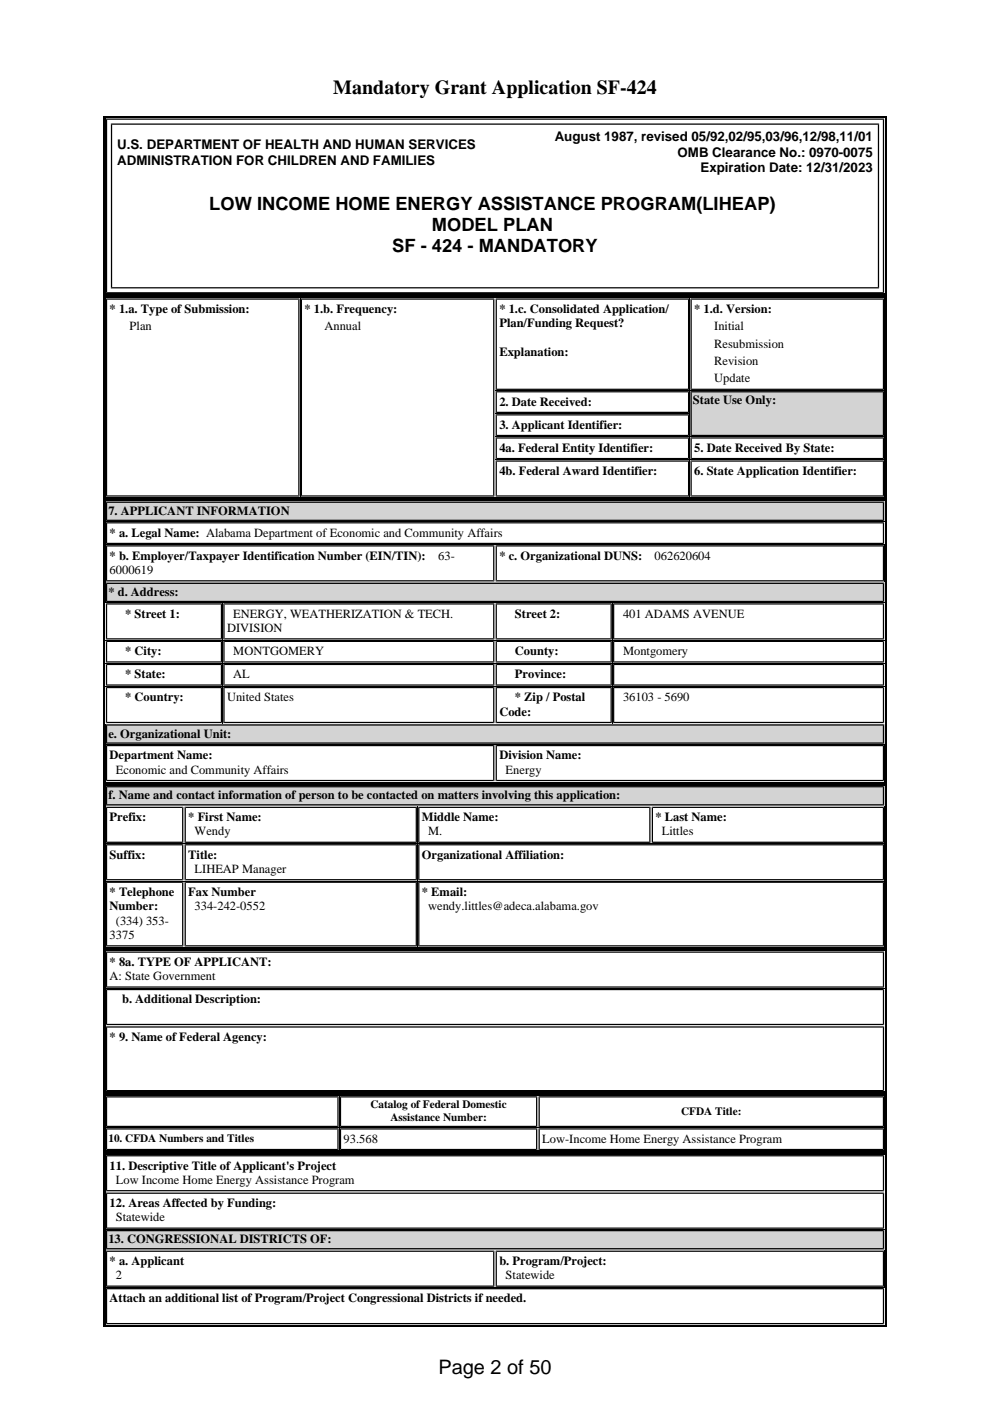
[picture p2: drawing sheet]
<svg xmlns="http://www.w3.org/2000/svg" width="210mm" height="297mm" viewBox="0 0 210 297" stroke-linecap="round" stroke-linejoin="round" font-family="sans-serif">
<path d="M21.9 24.6h166.1v38.1h-166.1z" fill="#000"/>
<path d="M21.9 24.7h166.1M22.1 24.6v38.1M187.8 24.6v38.1M21.9 62.6h166.1" fill="none" stroke="#000" stroke-width=".26"/>
<path d="M22.5 25.1h164.9v37.1h-164.9z" fill="#fff"/>
<path d="M22.5 25.3h164.9M22.6 25.1v37.1M23.5 26.3h162.9M23.6 26.2v35M186.3 26.2v35M187.3 25.1v37.1M21.9 62.9h166.1M22.1 62.7v43.1M22.5 62.1h164.9M23.5 61h162.9M187.8 62.7v43.1M21.9 105.7h166.1" fill="none" stroke="#000" stroke-width=".26"/>
<path d="M21.9 62.7h166.1v43.1h-166.1z" fill="#000"/>
<path d="M105.1 63.3h41v19.4h-41z" fill="#fff"/>
<path d="M105.1 63.4h41M105.2 63.3v19.4M146 63.3v19.4M105.1 82.5h41" fill="none" stroke="#000" stroke-width=".26"/>
<path d="M146.4 63.3h41v19.4h-41z" fill="#fff"/>
<path d="M146.4 63.4h41M146.5 63.3v19.4M187.3 63.3v19.4M146.4 82.5h41" fill="none" stroke="#000" stroke-width=".26"/>
<path d="M105.1 82.9h41v4.7h-41z" fill="#fff"/>
<path d="M105.1 83.1h41M105.1 87.4h41M105.2 82.9v4.7M146 82.9v4.7" fill="none" stroke="#000" stroke-width=".26"/>
<path d="M105.1 87.8h41v4.7h-41z" fill="#fff"/>
<path d="M105.1 88h41M105.1 92.3h41M105.2 87.8v4.7M146 87.8v4.7" fill="none" stroke="#000" stroke-width=".26"/>
<path d="M146.4 82.9h41v9.6h-41z" fill="#d3d3d3"/>
<path d="M146.4 83.1h41M146.4 92.3h41M146.5 82.9v9.6M187.3 82.9v9.6" fill="none" stroke="#000" stroke-width=".26"/>
<path d="M105.1 92.7h41v4.7h-41z" fill="#fff"/>
<path d="M105.1 92.9h41M105.1 97.2h41M105.2 92.7v4.7M146 92.7v4.7" fill="none" stroke="#000" stroke-width=".26"/>
<path d="M146.4 92.7h41v4.7h-41z" fill="#fff"/>
<path d="M146.4 92.9h41M146.4 97.2h41M146.5 92.7v4.7M187.3 92.7v4.7" fill="none" stroke="#000" stroke-width=".26"/>
<path d="M105.1 97.6h41v7.7h-41z" fill="#fff"/>
<path d="M105.1 97.7h41M105.2 97.6v7.7M146 97.6v7.7M105.1 105.2h41" fill="none" stroke="#000" stroke-width=".26"/>
<path d="M146.4 97.6h41v7.7h-41z" fill="#fff"/>
<path d="M146.4 97.7h41M146.5 97.6v7.7M187.3 97.6v7.7M146.4 105.2h41" fill="none" stroke="#000" stroke-width=".26"/>
<path d="M22.5 63.3h41v42h-41z" fill="#fff"/>
<path d="M22.5 63.4h41M22.6 63.3v42M63.4 63.3v42M22.5 105.2h41" fill="none" stroke="#000" stroke-width=".26"/>
<path d="M63.8 63.3h41v42h-41z" fill="#fff"/>
<path d="M63.8 63.4h41M63.9 63.3v42M104.7 63.3v42M21.9 106h166.1M22.1 105.8v60.3M63.8 105.2h41M187.8 105.8v60.3M21.9 166h166.1" fill="none" stroke="#000" stroke-width=".26"/>
<path d="M21.9 105.8h166.1v60.3h-166.1z" fill="#000"/>
<path d="M22.5 106.3h164.9v4.2h-164.9z" fill="#d3d3d3"/>
<path d="M22.5 106.5h164.9M22.5 110.3h164.9M22.6 106.3v4.2M187.3 106.3v4.2" fill="none" stroke="#000" stroke-width=".26"/>
<path d="M22.5 110.7h164.9v4.6h-164.9z" fill="#fff"/>
<path d="M22.5 110.8h164.9M22.5 115.2h164.9M22.6 110.7v4.6M187.3 110.7v4.6" fill="none" stroke="#000" stroke-width=".26"/>
<path d="M22.5 115.6h82.3v7.7h-82.3z" fill="#fff"/>
<path d="M22.5 115.7h82.3M22.6 115.6v7.7M104.7 115.6v7.7M22.5 123.1h82.3" fill="none" stroke="#000" stroke-width=".26"/>
<path d="M105.1 115.6h82.4v7.7h-82.4z" fill="#fff"/>
<path d="M105.1 115.7h82.3M105.2 115.6v7.7M187.3 115.6v7.7M105.1 123.1h82.3" fill="none" stroke="#000" stroke-width=".26"/>
<path d="M22.5 123.5h164.9v4.1h-164.9z" fill="#d3d3d3"/>
<path d="M22.5 123.7h164.9M22.5 127.5h164.9M22.6 123.5v4.1M187.3 123.5v4.1" fill="none" stroke="#000" stroke-width=".26"/>
<path d="M22.5 127.9h24.6v7.7h-24.6z" fill="#fff"/>
<path d="M22.5 128h24.6M22.5 135.5h24.6M22.6 127.9v7.7M47 127.9v7.7" fill="none" stroke="#000" stroke-width=".26"/>
<path d="M47.3 127.9h57.5v7.7h-57.5z" fill="#fff"/>
<path d="M47.3 128h57.5M47.3 135.5h57.5M47.5 127.9v7.7M104.7 127.9v7.7" fill="none" stroke="#000" stroke-width=".26"/>
<path d="M105.1 127.9h24.6v7.7h-24.6z" fill="#fff"/>
<path d="M105.1 128h24.6M105.1 135.5h24.6M105.2 127.9v7.7M129.6 127.9v7.7" fill="none" stroke="#000" stroke-width=".26"/>
<path d="M130 127.9h57.4v7.7h-57.4z" fill="#fff"/>
<path d="M130 128h57.4M130 135.5h57.4M130.1 127.9v7.7M187.3 127.9v7.7" fill="none" stroke="#000" stroke-width=".26"/>
<path d="M22.5 135.8h24.6v4.7h-24.6z" fill="#fff"/>
<path d="M22.5 136h24.6M22.6 135.9v4.6M47 135.9v4.6M22.5 140.3h24.6" fill="none" stroke="#000" stroke-width=".26"/>
<path d="M47.3 135.8h57.5v4.7h-57.5z" fill="#fff"/>
<path d="M47.3 136h57.5M47.5 135.9v4.6M104.7 135.9v4.6M47.3 140.3h57.5" fill="none" stroke="#000" stroke-width=".26"/>
<path d="M105.1 135.8h24.6v4.7h-24.6z" fill="#fff"/>
<path d="M105.1 136h24.6M105.2 135.9v4.6M129.6 135.9v4.6M105.1 140.3h24.6" fill="none" stroke="#000" stroke-width=".26"/>
<path d="M130 135.8h57.4v4.7h-57.4z" fill="#fff"/>
<path d="M130 136h57.4M130.1 135.9v4.6M187.3 135.9v4.6M130 140.3h57.4" fill="none" stroke="#000" stroke-width=".26"/>
<path d="M22.5 140.7h24.6v4.7h-24.6z" fill="#fff"/>
<path d="M22.5 140.9h24.6M22.5 145.2h24.6M22.6 140.7v4.7M47 140.7v4.7" fill="none" stroke="#000" stroke-width=".26"/>
<path d="M47.3 140.7h57.5v4.7h-57.5z" fill="#fff"/>
<path d="M47.3 140.9h57.5M47.3 145.2h57.5M47.5 140.7v4.7M104.7 140.7v4.7" fill="none" stroke="#000" stroke-width=".26"/>
<path d="M105.1 140.7h24.6v4.7h-24.6z" fill="#fff"/>
<path d="M105.1 140.9h24.6M105.1 145.2h24.6M105.2 140.7v4.7M129.6 140.7v4.7" fill="none" stroke="#000" stroke-width=".26"/>
<path d="M130 140.7h57.4v4.7h-57.4z" fill="#fff"/>
<path d="M130 140.9h57.4M130 145.2h57.4M130.1 140.7v4.7M187.3 140.7v4.7" fill="none" stroke="#000" stroke-width=".26"/>
<path d="M22.5 145.6h24.6v7.7h-24.6z" fill="#fff"/>
<path d="M22.5 145.8h24.6M22.5 153.2h24.6M22.6 145.6v7.7M47 145.6v7.7" fill="none" stroke="#000" stroke-width=".26"/>
<path d="M47.3 145.6h57.5v7.7h-57.5z" fill="#fff"/>
<path d="M47.3 145.8h57.5M47.3 153.2h57.5M47.5 145.6v7.7M104.7 145.6v7.7" fill="none" stroke="#000" stroke-width=".26"/>
<path d="M105.1 145.6h24.6v7.7h-24.6z" fill="#fff"/>
<path d="M105.1 145.8h24.6M105.1 153.2h24.6M105.2 145.6v7.7M129.6 145.6v7.7" fill="none" stroke="#000" stroke-width=".26"/>
<path d="M130 145.6h57.4v7.7h-57.4z" fill="#fff"/>
<path d="M130 145.8h57.4M130 153.2h57.4M130.1 145.6v7.7M187.3 145.6v7.7" fill="none" stroke="#000" stroke-width=".26"/>
<path d="M22.5 153.6h164.9v4.1h-164.9z" fill="#d3d3d3"/>
<path d="M22.5 153.7h164.9M22.5 157.5h164.9M22.6 153.6v4.1M187.3 153.6v4.1" fill="none" stroke="#000" stroke-width=".26"/>
<path d="M22.5 157.9h82.3v7.7h-82.3z" fill="#fff"/>
<path d="M22.5 158.1h82.3M22.6 157.9v7.7M104.7 157.9v7.7M22.5 165.5h82.3" fill="none" stroke="#000" stroke-width=".26"/>
<path d="M105.1 157.9h82.4v7.7h-82.4z" fill="#fff"/>
<path d="M105.1 158.1h82.3M105.2 157.9v7.7M187.3 157.9v7.7M21.9 166.3h166.1M22.1 166.1v35.1M105.1 165.5h82.3M187.8 166.1v35.1M21.9 201.1h166.1" fill="none" stroke="#000" stroke-width=".26"/>
<path d="M21.9 166.1h166.1v35.1h-166.1z" fill="#000"/>
<path d="M22.5 166.7h164.9v4.1h-164.9z" fill="#d3d3d3"/>
<path d="M22.5 166.8h164.9M22.5 170.6h164.9M22.6 166.7v4.1M187.3 166.7v4.1" fill="none" stroke="#000" stroke-width=".26"/>
<path d="M22.5 171h16.4v7.7h-16.4z" fill="#fff"/>
<path d="M22.5 171.2h16.4M22.5 178.6h16.4M22.6 171v7.7M38.7 171v7.7" fill="none" stroke="#000" stroke-width=".26"/>
<path d="M39.1 171h49.3v7.7h-49.3z" fill="#fff"/>
<path d="M39.1 171.2h49.3M39.1 178.6h49.3M39.3 171v7.7M88.3 171v7.7" fill="none" stroke="#000" stroke-width=".26"/>
<path d="M88.7 171h49.2v7.7h-49.2z" fill="#fff"/>
<path d="M88.7 171.2h49.2M88.7 178.6h49.2M88.8 171v7.7M137.8 171v7.7" fill="none" stroke="#000" stroke-width=".26"/>
<path d="M138.2 171h49.2v7.7h-49.2z" fill="#fff"/>
<path d="M138.2 171.2h49.2M138.2 178.6h49.2M138.3 171v7.7M187.3 171v7.7" fill="none" stroke="#000" stroke-width=".26"/>
<path d="M22.5 179h16.4v7.7h-16.4z" fill="#fff"/>
<path d="M22.5 179.1h16.4M22.6 179v7.7M38.7 179v7.7M22.5 186.5h16.4" fill="none" stroke="#000" stroke-width=".26"/>
<path d="M39.1 179h49.3v7.7h-49.3z" fill="#fff"/>
<path d="M39.1 179.1h49.3M39.3 179v7.7M88.3 179v7.7M39.1 186.5h49.3" fill="none" stroke="#000" stroke-width=".26"/>
<path d="M88.7 179h98.7v7.7h-98.7z" fill="#fff"/>
<path d="M88.7 179.1h98.7M88.8 179v7.7M187.3 179v7.7M88.7 186.5h98.7" fill="none" stroke="#000" stroke-width=".26"/>
<path d="M22.5 186.9h16.4v13.8h-16.4z" fill="#fff"/>
<path d="M22.5 187h16.4M22.6 186.9v13.8M38.7 186.9v13.8M22.5 200.5h16.4" fill="none" stroke="#000" stroke-width=".26"/>
<path d="M39.1 186.9h49.3v13.8h-49.3z" fill="#fff"/>
<path d="M39.1 187h49.3M39.3 186.9v13.8M88.3 186.9v13.8M39.1 200.5h49.3" fill="none" stroke="#000" stroke-width=".26"/>
<path d="M88.7 186.9h98.7v13.8h-98.7z" fill="#fff"/>
<path d="M88.7 187h98.7M88.8 186.9v13.8M187.3 186.9v13.8M21.9 201.3h166.1M22.1 201.2v30.7M88.7 200.5h98.7M187.8 201.2v30.7M21.9 231.8h166.1" fill="none" stroke="#000" stroke-width=".26"/>
<path d="M21.9 201.2h166.1v30.7h-166.1z" fill="#000"/>
<path d="M22.5 201.7h164.9v7.7h-164.9z" fill="#fff"/>
<path d="M22.5 201.9h164.9M22.5 209.3h164.9M22.6 201.7v7.7M187.3 201.7v7.7" fill="none" stroke="#000" stroke-width=".26"/>
<path d="M22.5 209.7h164.9v7.6h-164.9z" fill="#fff"/>
<path d="M22.5 209.8h164.9M22.5 217.2h164.9M22.6 209.7v7.6M187.3 209.7v7.6" fill="none" stroke="#000" stroke-width=".26"/>
<path d="M22.5 217.6h164.9v13.8h-164.9z" fill="#fff"/>
<path d="M22.5 217.7h164.9M22.6 217.6v13.8M187.3 217.6v13.8M21.9 232h166.1M22.1 231.9v12.5M22.5 231.2h164.9M187.8 231.9v12.5M21.9 244.3h166.1" fill="none" stroke="#000" stroke-width=".26"/>
<path d="M21.9 231.9h166.1v12.5h-166.1z" fill="#000"/>
<path d="M22.5 232.4h49.3v6.6h-49.3z" fill="#fff"/>
<path d="M22.5 232.6h49.3M22.5 238.8h49.3M22.6 232.4v6.6M71.7 232.4v6.6" fill="none" stroke="#000" stroke-width=".26"/>
<path d="M72.1 232.4h41.8v6.6h-41.8z" fill="#fff"/>
<path d="M72.1 232.6h41.8M72.1 238.8h41.8M72.2 232.4v6.6M113.8 232.4v6.6" fill="none" stroke="#000" stroke-width=".26"/>
<path d="M114.2 232.4h73.2v6.6h-73.2z" fill="#fff"/>
<path d="M114.2 232.6h73.2M114.2 238.8h73.2M114.3 232.4v6.6M187.3 232.4v6.6" fill="none" stroke="#000" stroke-width=".26"/>
<path d="M22.5 239.2h49.3v4.7h-49.3z" fill="#fff"/>
<path d="M22.5 239.4h49.3M22.6 239.2v4.7M71.7 239.2v4.7M22.5 243.7h49.3" fill="none" stroke="#000" stroke-width=".26"/>
<path d="M72.1 239.2h41.8v4.7h-41.8z" fill="#fff"/>
<path d="M72.1 239.4h41.8M72.2 239.2v4.7M113.8 239.2v4.7M72.1 243.7h41.8" fill="none" stroke="#000" stroke-width=".26"/>
<path d="M114.2 239.2h73.2v4.7h-73.2z" fill="#fff"/>
<path d="M114.2 239.4h73.2M114.3 239.2v4.7M187.3 239.2v4.7M21.9 244.5h166.1M22.1 244.4v36.9M114.2 243.7h73.2M187.8 244.4v36.9M21.9 281.2h166.1" fill="none" stroke="#000" stroke-width=".26"/>
<path d="M21.9 244.4h166.1v36.9h-166.1z" fill="#000"/>
<path d="M22.5 244.9h164.9v7.7h-164.9z" fill="#fff"/>
<path d="M22.5 245h164.9M22.5 252.5h164.9M22.6 244.9v7.7M187.3 244.9v7.7" fill="none" stroke="#000" stroke-width=".26"/>
<path d="M22.5 252.8h164.9v7.7h-164.9z" fill="#fff"/>
<path d="M22.5 253h164.9M22.6 252.8v7.7M187.3 252.8v7.7M22.5 260.4h164.9" fill="none" stroke="#000" stroke-width=".26"/>
<path d="M22.5 260.8h164.9v4.1h-164.9z" fill="#d3d3d3"/>
<path d="M22.5 260.9h164.9M22.5 264.8h164.9M22.6 260.8v4.1M187.3 260.8v4.1" fill="none" stroke="#000" stroke-width=".26"/>
<path d="M22.5 265.2h82.3v7.6h-82.3z" fill="#fff"/>
<path d="M22.5 265.3h82.3M22.5 272.7h82.3M22.6 265.2v7.6M104.7 265.2v7.6" fill="none" stroke="#000" stroke-width=".26"/>
<path d="M105.1 265.2h82.4v7.6h-82.4z" fill="#fff"/>
<path d="M105.1 265.3h82.3M105.1 272.7h82.3M105.2 265.2v7.6M187.3 265.2v7.6" fill="none" stroke="#000" stroke-width=".26"/>
<path d="M22.5 273.1h164.9v7.7h-164.9z" fill="#fff"/>
<path d="M22.5 273.2h164.9M22.6 273.1v7.7M187.3 273.1v7.7M22.5 280.6h164.9" fill="none" stroke="#000" stroke-width=".26"/>
<g font-size="4.2">
<text x="70.7" y="19.8">Mandatory Grant Application SF-424</text>
<text x="92.9" y="291.3">Page 2 of 50</text>
</g>
<g font-size="3.9">
<text x="44.4" y="44.6">LOW INCOME HOME ENERGY ASSISTANCE PROGRAM(LIHEAP)</text>
<text x="83.2" y="53.5">SF - 424 - MANDATORY</text>
<text x="91.6" y="49">MODEL PLAN</text>
</g>
<g font-size="2.8">
<text x="117.6" y="30">August 1987, revised 05/92,02/95,03/96,12/98,11/01</text>
<text x="24.8" y="31.6">U.S. DEPARTMENT OF HEALTH AND HUMAN SERVICES</text>
<text x="24.8" y="34.9">ADMINISTRATION FOR CHILDREN AND FAMILIES</text>
<text x="143.7" y="33.3">OMB Clearance No.: 0970-0075</text>
<text x="148.5" y="36.5">Expiration Date: 12/31/2023</text>
</g>
<g font-size="2.6">
<text x="23.2" y="66.3">* 1.a. Type of Submission:</text>
<text x="27.5" y="70">Plan</text>
<text x="64.6" y="66.3">* 1.b. Frequency:</text>
<text x="68.8" y="70">Annual</text>
<text x="105.9" y="66.3">* 1.c. Consolidated Application/</text>
<text x="105.9" y="69.4">Plan/Funding Request?</text>
<text x="147.2" y="66.3">* 1.d. Version:</text>
<text x="151.4" y="70">Initial</text>
<text x="105.9" y="75.5">Explanation:</text>
<text x="151.4" y="73.7">Resubmission</text>
<text x="151.4" y="77.4">Revision</text>
<text x="151.4" y="81.1">Update</text>
<text x="105.9" y="86">2. Date Received:</text>
<text x="146.9" y="85.7">State Use Only:</text>
<text x="105.9" y="90.9">3. Applicant Identifier:</text>
<text x="105.9" y="95.8">4a. Federal Entity Identifier:</text>
<text x="147.2" y="95.8">5. Date Received By State:</text>
<text x="105.9" y="100.7">4b. Federal Award Identifier:</text>
<text x="147.2" y="100.7">6. State Application Identifier:</text>
<text x="23" y="109.1">7. APPLICANT INFORMATION</text>
<text x="23.2" y="113.8">* a. Legal Name: Alabama Department of Economic and Community Affairs</text>
<text x="23.2" y="118.7">* b. Employer/Taxpayer Identification Number (EIN/TIN):</text>
<text x="92.9" y="118.7">63-</text>
<text x="105.9" y="118.7">* c. Organizational DUNS:</text>
<text x="138.8" y="118.7">062620604</text>
<text x="23.2" y="121.7">6000619</text>
<text x="23" y="126.3">* d. Address:</text>
<text x="26.6" y="131">* Street 1:</text>
<text x="49.5" y="131">ENERGY, WEATHERIZATION &amp; TECH.</text>
<text x="109.2" y="131">Street 2:</text>
<text x="132.1" y="131">401 ADAMS AVENUE</text>
<text x="48.1" y="134">DIVISION</text>
<text x="26.6" y="138.9">* City:</text>
<text x="26.6" y="143.8">* State:</text>
<text x="49.5" y="138.9">MONTGOMERY</text>
<text x="49.5" y="143.8">AL</text>
<text x="109.2" y="138.9">County:</text>
<text x="109.2" y="143.8">Province:</text>
<text x="132.1" y="138.9">Montgomery</text>
<text x="26.6" y="148.7">* Country:</text>
<text x="48.1" y="148.7">United States</text>
<text x="109.2" y="148.7">* Zip / Postal</text>
<text x="132.1" y="148.7">36103 - 5690</text>
<text x="105.9" y="151.7">Code:</text>
<text x="23" y="156.4">e. Organizational Unit:</text>
<text x="23.2" y="161">Department Name:</text>
<text x="105.9" y="161">Division Name:</text>
<text x="24.6" y="164">Economic and Community Affairs</text>
<text x="107.2" y="164">Energy</text>
<text x="23" y="169.5">f. Name and contact information of person to be contacted on matters involving this application:</text>
<text x="23.2" y="174.1">Prefix:</text>
<text x="39.9" y="174.1">* First Name:</text>
<text x="41.3" y="177.1">Wendy</text>
<text x="89.5" y="174.1">Middle Name:</text>
<text x="90.8" y="177.1">M.</text>
<text x="139" y="174.1">* Last Name:</text>
<text x="140.3" y="177.1">Littles</text>
<text x="23.2" y="182">Suffix:</text>
<text x="39.9" y="182">Title:</text>
<text x="41.3" y="185.1">LIHEAP Manager</text>
<text x="89.5" y="182">Organizational Affiliation:</text>
<text x="23.2" y="190">* Telephone</text>
<text x="39.9" y="190">Fax Number</text>
<text x="89.5" y="190">* Email:</text>
<text x="23.2" y="193">Number:</text>
<text x="24.6" y="196.1">(334) 353-</text>
<text x="41.3" y="193">334-242-0552</text>
<text x="90.8" y="193">wendy.littles@adeca.alabama.gov</text>
<text x="23.2" y="199.1">3375</text>
<text x="23.2" y="204.8">* 8a. TYPE OF APPLICANT:</text>
<text x="23.2" y="207.8">A: State Government</text>
<text x="25.9" y="212.7">b. Additional Description:</text>
<text x="23.2" y="220.7">* 9. Name of Federal Agency:</text>
<text x="72.9" y="242.3">93.568</text>
<text x="115" y="242.3">Low-Income Home Energy Assistance Program</text>
<text x="23.2" y="248">11. Descriptive Title of Applicant's Project</text>
<text x="24.6" y="251">Low Income Home Energy Assistance Program</text>
<text x="23.2" y="255.9">12. Areas Affected by Funding:</text>
<text x="23" y="263.6">13. CONGRESSIONAL DISTRICTS OF:</text>
<text x="24.6" y="258.9">Statewide</text>
<text x="23.2" y="268.2">* a. Applicant</text>
<text x="105.9" y="268.2">b. Program/Project:</text>
<text x="24.6" y="271.3">2</text>
<text x="107.2" y="271.3">Statewide</text>
<text x="23.2" y="276.1">Attach an additional list of Program/Project Congressional Districts if needed.</text>
</g>
<g font-size="2.4">
<text x="78.5" y="235">Catalog of Federal Domestic</text>
<text x="82.8" y="237.7">Assistance Number:</text>
<text x="144.4" y="236.4">CFDA Title:</text>
<text x="23" y="242.2">10. CFDA Numbers and Titles</text>
</g>
</svg>
